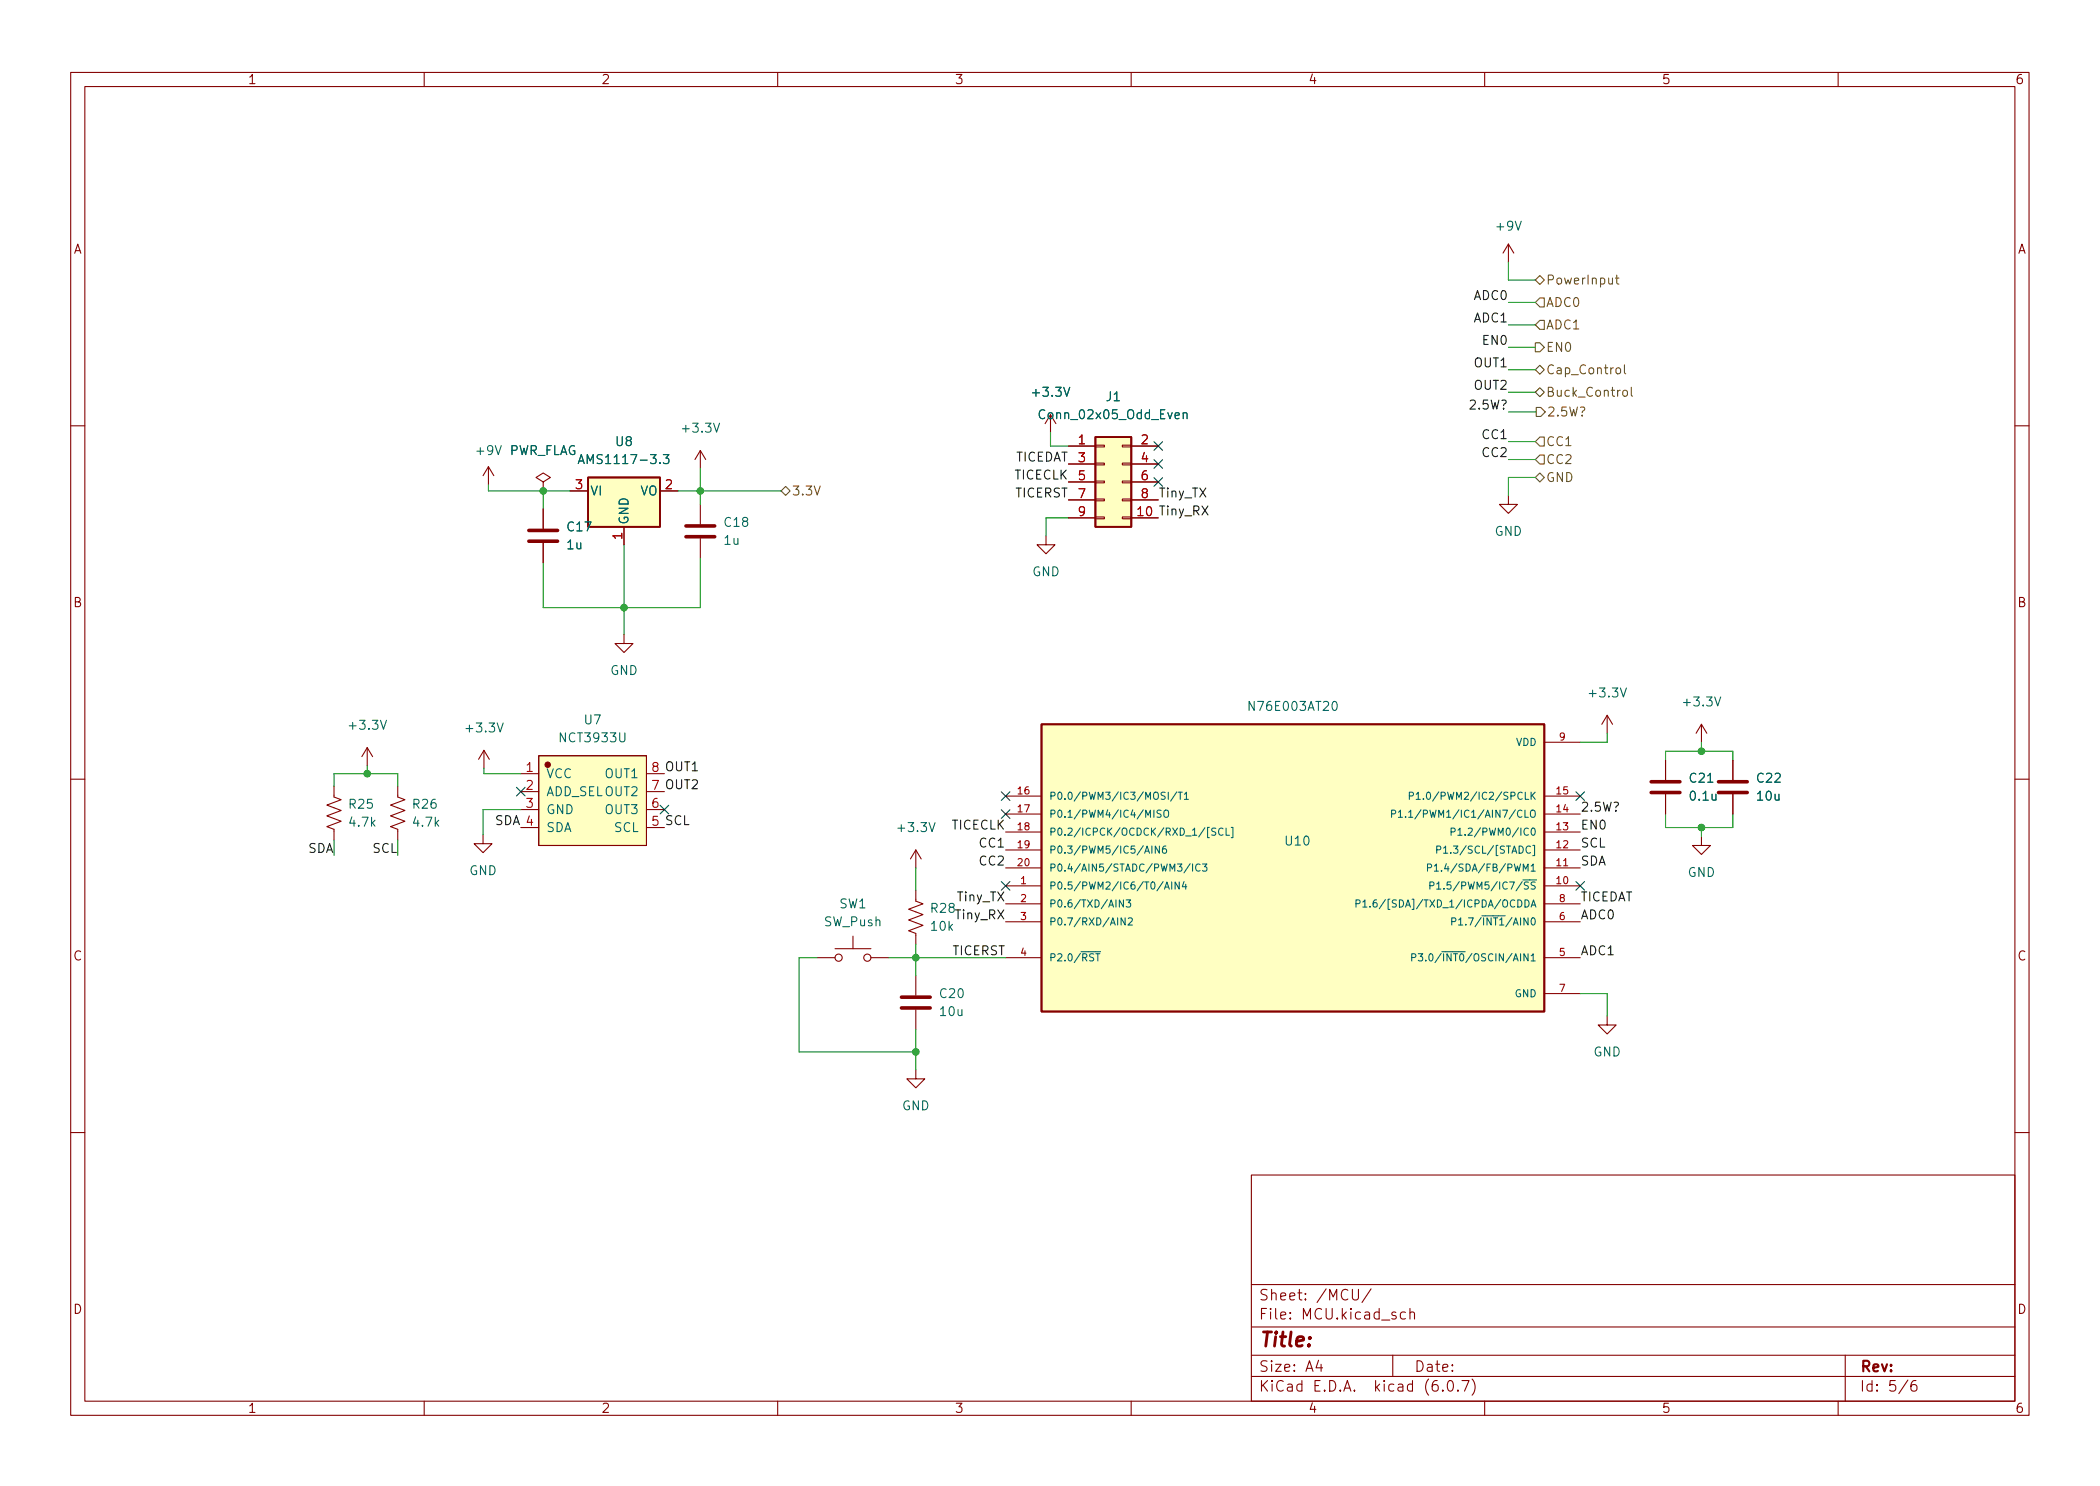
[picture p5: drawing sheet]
<svg xmlns="http://www.w3.org/2000/svg" width="297mm" height="210mm" viewBox="0 0 297 210" stroke-linecap="round" stroke-linejoin="round" font-family="sans-serif">
<g fill="none" stroke="#840000" stroke-width=".15">
<path d="M10 10.2h277v190.1h-277zM12 12.2h273v186.1h-273zM60 10.2v2M110 10.2v2M160 10.2v2M210 10.2v2M260 10.2v2M213.4 34.5l-.8 1.3M213.4 34.5v2.6M213.4 34.5l.7 1.3M148.6 58.7v2.5M10 60.2h2"/>
<path d="M69.1 66l-.8 1.3M69.1 66v2.6M69.1 66l.7 1.3M76.8 68.2l1.1-.6-1.1-.7-1 .7 1 .6v1.3M76.8 69.5h.1M76.8 72v2.8M76.8 76.8v2.8M80.6 69.5h2.6M88.3 74.5v2.6M93.3 69.5h2.6M99.1 63.7l-.8 1.3M99.1 63.7v2.6"/>
<path d="M99.1 71.4v2.8M99.1 76.2v2.8M99.1 63.7l.7 1.3M148 75.8v1.3h1.2l-1.2 1.3-1.3-1.3h1.3M151.1 63.1h3.8M151.1 73.3h3.8M151.1 65.7h3.8M151.1 68.2h3.8M151.1 70.7h3.8M154.9 73.1h1.3v.3h-1.3zM154.9 70.6h1.3v.3h-1.3zM154.9 68.1h1.3v.2h-1.3z"/>
<path d="M154.9 65.5h1.3v.3h-1.3zM154.9 63h1.3v.2h-1.3zM158.7 73.1h1.3v.3h-1.3zM158.7 70.6h1.3v.3h-1.3zM158.7 68.1h1.3v.2h-1.3zM158.7 65.5h1.3v.3h-1.3zM158.7 63h1.3v.2h-1.3zM160 63.1h3.8M160 73.3h3.8M160 65.7h3.8M160 68.2h3.8M160 70.7h3.8"/>
<path d="M213.4 70.1v1.3h1.2l-1.2 1.2-1.3-1.2h1.3M285 60.2h2M88.3 89.8v1.3h1.2l-1.2 1.2-1.3-1.2h1.3M10 110.2h2M47.2 111.2v1.6l1.1 .4-2.1 .7 2.1 .8-2.1 .7 2.1 .8-2.1 .8 1 .3v1.6M51.9 105.8l-.7 1.3M51.9 105.8v2.5M51.9 105.8l.8 1.3M56.3 111.2v1.6l1 .4-2.1 .7 2.1 .8-2.1 .7 2.1 .8-2.1 .8 1.1 .3v1.6M68.3 118.1v1.3h1.3l-1.3 1.2-1.2-1.2h1.2M68.5 106.2l-.8 1.2M68.5 106.2v2.5"/>
<path d="M68.5 106.2l.7 1.2M73.7 109.5h2.5M73.7 112h2.5M73.7 114.5h2.5M73.7 117.1h2.5M76.2 106.9h15.2v12.7h-15.2zM91.4 109.5h2.6M91.4 112h2.6M91.4 114.5h2.6M91.4 117.1h2.6M142.2 117.7h5.1M142.2 115.2h5.1"/>
<path d="M142.2 112.6h5.1M218.4 117.7h5.1M218.4 115.2h5.1M218.4 112.6h5.1M218.4 105h5.1M227.3 101.2l-.7 1.3M227.3 101.2v2.6M227.3 101.2l.8 1.3M235.6 107.6v2.8M235.6 112.4v2.8M240.7 118.4v1.2h1.2l-1.2 1.3-1.3-1.3h1.3M240.7 102.5l-.8 1.3"/>
<path d="M240.7 102.5v2.5M240.7 102.5l.7 1.3M245.1 107.6v2.8M245.1 112.4v2.8M285 110.2h2M115.6 135.5h2.5M118.1 134.2h5.1M120.6 132.5v1.7M123.2 135.5h2.5M129.5 126v1.5l1.1 .4-2.1 .7 2.1 .8-2.1 .8 2.1 .7-2.1 .8 1 .4v1.5M129.5 120.3v2.5M129.5 138v2.8"/>
<path d="M129.5 120.3l-.7 1.2M129.5 120.3l.8 1.2M142.2 125.3h5.1M142.2 122.8h5.1M142.2 120.3h5.1M142.2 127.9h5.1M142.2 130.4h5.1M142.2 135.5h5.1M218.4 125.3h5.1M218.4 122.8h5.1M218.4 120.3h5.1M218.4 127.9h5.1"/>
<path d="M218.4 130.4h5.1M218.4 135.5h5.1M129.5 151.4v1.2h1.3l-1.3 1.3-1.2-1.3h1.2M129.5 142.9v2.8M218.4 140.6h5.1M227.3 143.8v1.2h1.3l-1.3 1.3-1.2-1.3h1.2M10 160.2h2M177 166.3h108v32h-108zM285 160.2h2M60 198.3v2M110 198.3v2M160 198.3v2"/>
<path d="M177 194.8h108M177 191.8h108M177 187.8h108M177 181.8h108M186.5 192.5l-.4 1h1M186.9 193v1M191.3 182.4v1.2l.3 .3h.4l.1-.3v-1.2M193.9 182.4l-1.3 1.9M197 191.8v3M198.8 185.7l-.4-.1-.3 .3v.4l.1 .3h.2h.4M199.4 185.8a.37 .37 0 0 1 .7 0v.8M199.4 185.1v1.5"/>
<path d="M204.1 196.7v.1h-.1l.1-.1v.1M204.9 195.4a.36 .36 0 0 1 .6 .2 .77 .77 0 0 1-.4 1.2 1 1 0 0 1-.2-1.4zM206.2 196.7l.1 .1h-.1h-.1l.1-.1v.1M206.8 195.3h1l-.7 1.5M208.2 195.1a1.72 1.72 0 0 1 0 2.3M210 198.3v2M260 198.3v2M261 191.8v6.5M269.9 195.3l-1.3 1.9M271 195.3a.6 .6 0 0 0-.7 .7v.5l.1 .3h.5l.2-.1 .1-.5-.2-.2-.4-.1-.3 .3"/>
<circle cx="118.6" cy="135.5" r=".51"/>
<circle cx="122.7" cy="135.5" r=".51"/>
</g>
<g fill="#ffffc2" stroke="#ffffc2" stroke-width=".14">
<path d="M76.2 106.9h15.2v12.7h-15.2z"/>
<path d="M83.2 67.6h10.1v6.9h-10.1z"/>
<path d="M154.9 61.8h5.1v12.7h-5.1z"/>
<path d="M147.3 102.5h71.1v40.6h-71.1z"/>
</g>
<circle cx="77.5" cy="108.2" r=".38" fill="#840000" stroke="#840000" stroke-width=".15"/>
<path d="M83.2 67.6h10.1v6.9h-10.1zM154.9 61.8h5.1v12.7h-5.1zM147.3 102.5h71.1v40.6h-71.1z" fill="none" stroke="#840000" stroke-width=".25"/>
<g fill="none" stroke="#006464" stroke-width=".15">
<path d="M167.4 58.5l.1-.1 .4 .1v.7M167.4 58.4v.8M67.5 63.8h.9M67.9 63.4v.9M69.7 63.6l-.2 .2h-.4l-.1-.2v-.3l.1-.2h.4l.1 .1a.84 .84 0 0 1-.3 1.1h-.2M70.1 63.1l.4 1.2 .4-1.2M81.8 65.6l.4-1.3 .4 1.3M81.9 65.2h.6M93.8 64.3h.8l-.4 .5 .4 .1v.6l-.2 .1h-.4l-.2-.1M162.9 119.7v1M163.2 114.6v1M164 119.7v1l-.6-1v1"/>
<path d="M164.2 114.7l-.4-.1-.1 .1v.3l.4 .2 .1 .2-.2 .2h-.3M164.7 114.8l.2-.2a.34 .34 0 0 1 .4 .4v.3a.34 .34 0 0 1-.3 .4 .34 .34 0 0 1-.4-.4zM164.8 112.1h-.4l-.2 .2 .1 .2 .5 .2v.3l-.2 .1h-.4M164.9 119.7l-.3 .1a.68 .68 0 0 0 0 .9l.4-.1v-.3l-.2-.2h-.2l-.2 .2M165.2 112.1v1M166.5 112l-.9 1.3M166.7 112.1h.5M166.9 112.1v1M167.5 112.4l.3-.3v1M167.5 113.1h.6M171.1 117.1h-.3v1.4h.3M172 117.2h-.4l-.2 .1v.3l.5 .1 .1 .3-.2 .2-.4-.1"/>
<path d="M173 117.3a.48 .48 0 0 0-.7 .3 .48 .48 0 0 0 .5 .6l.2-.1M173.4 117.2v1h.5M174.2 117.1h.2v1.4h-.2M196.8 115.2l.5-.1 .1-.1v-.3l-.6-.1v1M197.8 114.9l.3-.3v1M197.8 115.6h.6M198.8 115.5v.1M199.3 114.9l.2-.3v1M199.3 115.6h.5M199.4 112.6h.4l.1-.2v-.2l-.5-.1v1M200.3 112.4l.3-.3v1M200.3 113.1h.6"/>
<path d="M201.3 113v.1M204.2 120l.3-.3v1M205.3 117.7h.4l.1-.2v-.2l-.5-.1v1M206.2 117.5l.3-.3v1M206.2 118.2h.6M158.9 127.3v1l-.6-1v1M159.2 129.9v1l-.6-1v1M159.3 127.3h.6l-.3 .4 .3 .1v.4l-.2 .1-.4-.1M159.6 130l.4-.1 .2 .3-.7 .7h.7M161.9 120.7l.3-1 .4 1M162 120.4h.5M164.5 124.7l-.8 1.3"/>
<path d="M164.7 125.8l.4-1 .3 1M164.8 125.5h.5M165.7 124.8v1M166.8 124.8v1l-.6-1v1M167.5 124.7l-.3 .8h.7M167.7 125.1v.7M168.3 122.2l-.8 1.3M168.7 122.2v1.1M169.7 122.3a.48 .48 0 0 0-.6 .4 .48 .48 0 0 0 .5 .6l.1-.1M170.1 122.2h.6l-.3 .4 .3 .1v.5l-.2 .1-.4-.1M191.8 127.9l.5-.1 .1-.1-.1-.3-.5-.1v1M192.8 127.6l.3-.3v1"/>
<path d="M192.8 128.3h.6M193.8 128.2v.1M194.7 127.3l-.3 .1a.68 .68 0 0 0 0 .9l.4-.1v-.3l-.2-.2h-.2l-.2 .2M199.7 135.5l.5-.1 .1-.1-.1-.3-.5-.1v1.1M200.6 134.9h.6l-.3 .4 .3 .1v.5l-.2 .1-.4-.1M201.9 122.8l.5-.1 .1-.1-.1-.3-.5-.1v1.1M202.3 125.3h.4l.1-.2v-.2l-.5-.1v1M202.9 122.5l.3-.3v1.1M202.9 123.3h.6M203.2 125.1l.3-.3v1M203.2 120.2h.5l.1-.2v-.2l-.6-.1v1M203.2 125.8h.6"/>
<path d="M204.2 120.7h.6M205.3 130.4h.5l.1-.2v-.2l-.6-.1v1"/>
</g>
<path d="M74.8 76.6h4.1M74.8 75.1h4.1M97 75.9h4.1M97 74.4h4.1M233.6 112.1h4M233.6 110.6h4M243.1 112.1h4M243.1 110.6h4M127.5 142.6h4.1M127.5 141.1h4.1" fill="none" stroke="#840000" stroke-width=".51"/>
<g fill="none" stroke="#725600" stroke-width=".15">
<path d="M217.2 39.6l.6-.6 .6 .6-.6 .7zM228.5 39.3h.5M228.7 38.9v1.1v.1l.3 .1M217.2 48.5h.6l.6 .6-.6 .7h-.6zM217.2 55.5l.6-.6 .6 .6-.6 .6zM217.3 57.7h.6l.7 .6-.7 .6h-.6zM217.8 51.7l.6 .6-.6 .7-.6-.7zM217.8 45.3h.6v1.3h-.6l-.6-.6zM217.8 42.2h.6v1.2h-.6l-.6-.6zM228.7 52.1l.3-.1 .2 .3v.4l-.2 .2-.3-.1-.1-.1v-.4zM229.7 55.3l.3-.1 .2 .3v.3l-.2 .3-.3-.1-.2-.2v-.3zM229.8 51.6v1.1l.2 .2"/>
<path d="M230.7 54.8v1.1l.2 .2M110.5 69.5l.6-.7 .7 .7-.7 .6zM217.2 67.6l.6-.7 .6 .7-.6 .6zM217.8 61.8h.6v1.3h-.6l-.6-.6zM217.8 64.4h.6v1.3h-.6l-.6-.7z"/>
</g>
<g fill="none" stroke="#009600" stroke-width=".15">
<path d="M213.4 37.1v2.5h3.8M213.4 55.5h3.8M213.4 52.3h3.8M213.4 58.3h3.9M213.4 49.1h3.8M213.4 46h3.8M213.4 42.8h3.8M69.1 68.6v.9h11.5M76.8 69.5v2.5M88.3 77.1v12.7M95.9 69.5h14.6M99.1 66.3v5.1"/>
<path d="M99.1 79v7h-22.3v-6.4M148.6 61.2v1.9h2.5M151.1 73.3h-3.1v2.5M213.4 62.5h3.8M213.4 65h3.8M217.2 67.6h-3.8v2.5M47.2 111.2v-1.7h9.1v1.7M51.9 108.3v1.2M68.5 108.7v.8h5.2M73.7 114.5h-5.4v3.6M227.3 103.8v1.2h-3.8M235.6 107.6v-1.3h9.5v1.3"/>
<path d="M235.6 115.2v1.9h9.5v-1.9M240.7 105v1.3M240.7 117.1v1.3M115.6 135.5h-2.6v13.3h16.5M125.7 135.5h16.5M129.5 122.8v3.2M129.5 133.6v4.4M129.5 145.7v5.7M223.5 140.6h3.8v3.2"/>
</g>
<g fill="none" stroke="#000084" stroke-width=".15">
<path d="M163.2 62.5l1.2 1.2M163.2 65l1.2 1.3M163.2 67.6l1.2 1.2M164.4 62.5l-1.2 1.2M164.4 65l-1.2 1.3M164.4 67.6l-1.2 1.2M73.1 111.4l1.2 1.2M74.3 111.4l-1.2 1.2M93.4 113.9l1.2 1.3M94.6 113.9l-1.2 1.3M141.6 112l1.2 1.3M141.6 114.6l1.2 1.2"/>
<path d="M142.8 112l-1.2 1.3M142.8 114.6l-1.2 1.2M222.9 112l1.2 1.3M224.1 112l-1.2 1.3M141.6 124.7l1.2 1.3M142.8 124.7l-1.2 1.3M222.9 124.7l1.2 1.3M224.1 124.7l-1.2 1.3"/>
</g>
<g fill="#009600" stroke="#009600" stroke-width=".15">
<circle cx="240.7" cy="117.1" r=".46"/>
<circle cx="240.7" cy="106.3" r=".46"/>
<circle cx="51.9" cy="109.5" r=".46"/>
<circle cx="88.3" cy="86" r=".46"/>
<circle cx="76.8" cy="69.5" r=".46"/>
<circle cx="129.5" cy="148.8" r=".46"/>
<circle cx="129.5" cy="135.5" r=".46"/>
<circle cx="99.1" cy="69.5" r=".46"/>
</g>
<text font-size="2.8" fill="#840000" x="178" y="190.6">Title:</text>
<g font-size="2.1" fill="#840000">
<text x="178" y="184">Sheet: /MCU/</text>
<text x="178" y="186.7">File: MCU.kicad_sch</text>
<text x="178" y="196.9">KiCad E.D.A. kicad (6.0.7)</text>
<text x="178" y="194.1">Size: A4</text>
<text x="200" y="194.1">Date:</text>
<text x="263" y="194.1">Rev:</text>
<text x="263" y="196.9">Id: 5/6</text>
</g>
<g font-size="1.8" fill="#840000">
<text x="35" y="11.9">1</text>
<text x="85" y="11.9">2</text>
<text x="135" y="11.9">3</text>
<text x="185" y="11.9">4</text>
<text x="235" y="11.9">5</text>
<text x="285" y="11.9">6</text>
<text x="10.3" y="35.9">A</text>
<text x="285.3" y="35.9">A</text>
<text x="10.3" y="85.9">B</text>
<text x="285.3" y="85.9">B</text>
<text x="10.3" y="135.9">C</text>
<text x="285.3" y="135.9">C</text>
<text x="10.3" y="185.9">D</text>
<text x="285.3" y="185.9">D</text>
<text x="35" y="199.9">1</text>
<text x="85" y="199.9">2</text>
<text x="135" y="199.9">3</text>
<text x="185" y="199.9">4</text>
<text x="235" y="199.9">5</text>
<text x="285" y="199.9">6</text>
</g>
<g font-size="1.8" fill="#006464">
<text x="211.8" y="32.6">+9V</text>
<text x="146.3" y="56.1">+3.3V</text>
<text x="147.4" y="59.3">Conn_02x05_Odd_Even</text>
<text x="156.5" y="56.8">J1</text>
<text x="71.9" y="64.4">PWR_FLAG</text>
<text x="82.8" y="65.7">AMS1117-3.3</text>
<text x="87.1" y="63.1">U8</text>
<text x="96.7" y="61.2">+3.3V</text>
<text x="83.4" y="70.1">VI</text>
<text x="90.5" y="70.1">VO</text>
<text x="80.2" y="77.7">1u</text>
<text x="80.3" y="75.2">C17</text>
<text x="88.9" y="74.3" transform="rotate(-90 88.9 74.3)">GND</text>
<text x="102.5" y="77.1">1u</text>
<text x="102.5" y="74.5">C18</text>
<text x="211.4" y="75.8">GND</text>
<text x="146" y="81.5">GND</text>
<text x="86.3" y="95.5">GND</text>
<text x="177" y="100.6">N76E003AT20</text>
<text x="225" y="98.7">+3.3V</text>
<text x="238.3" y="99.9">+3.3V</text>
<text x="49.6" y="103.2">+3.3V</text>
<text x="66.1" y="103.6">+3.3V</text>
<text x="79.4" y="105">NCT3933U</text>
<text x="82.7" y="102.5">U7</text>
<text x="77.2" y="110.1">VCC</text>
<text x="77.2" y="112.6">ADD_SEL OUT2</text>
<text x="85.7" y="110.1">OUT1</text>
<text x="239.1" y="110.7">C21</text>
<text x="239.2" y="113.3">0.1u</text>
<text x="248.6" y="110.7">C22</text>
<text x="248.6" y="113.3">10u</text>
<text x="49.5" y="114.4">R25</text>
<text x="49.5" y="117">4.7k</text>
<text x="58.5" y="114.4">R26</text>
<text x="58.6" y="117">4.7k</text>
<text x="77.2" y="115.2">GND</text>
<text x="77.2" y="117.7">SDA</text>
<text x="85.7" y="115.2">OUT3</text>
<text x="86.9" y="117.7">SCL</text>
<text x="127.2" y="117.7">+3.3V</text>
<text x="181.9" y="119.6">U10</text>
<text x="66.4" y="123.8">GND</text>
<text x="238.7" y="124.1">GND</text>
<text x="116.6" y="131.1">SW_Push</text>
<text x="118.7" y="128.5">SW1</text>
<text x="131.7" y="129.2">R28</text>
<text x="131.8" y="131.7">10k</text>
<text x="133" y="141.2">C20</text>
<text x="133.1" y="143.8">10u</text>
<text x="225.4" y="149.5">GND</text>
<text x="127.6" y="157.1">GND</text>
</g>
<g font-size="1.8" fill="#725600">
<text x="218.6" y="40.3">PowerInput</text>
<text x="218.6" y="46.6">ADC1</text>
<text x="218.6" y="43.4">ADC0</text>
<text x="218.6" y="53">Cap_Control</text>
<text x="218.6" y="49.8">EN0</text>
<text x="218.6" y="56.1">Buck_Control</text>
<text x="218.8" y="58.9">2.5W?</text>
<text x="218.6" y="63.1">CC1</text>
<text x="218.6" y="65.7">CC2</text>
<text x="112" y="70.1">3.3V</text>
<text x="218.6" y="68.2">GND</text>
</g>
<g font-size="1.8" fill="#0f0f0f">
<text x="208.5" y="45.6">ADC1</text>
<text x="208.5" y="42.4">ADC0</text>
<text x="208.6" y="52">OUT1</text>
<text x="209.9" y="48.8">EN0</text>
<text x="208.2" y="57.9">2.5W?</text>
<text x="208.6" y="55.1">OUT2</text>
<text x="143.5" y="65.3">TICEDAT</text>
<text x="209.8" y="62.1">CC1</text>
<text x="209.8" y="64.7">CC2</text>
<text x="143.5" y="67.8">TICECLK</text>
<text x="143.6" y="70.4">TICERST</text>
<text x="163.8" y="70.4">Tiny_TX</text>
<text x="160.9" y="73">10 Tiny_RX</text>
<text x="92.2" y="111.8">7 OUT2</text>
<text x="92.2" y="109.2">8 OUT1</text>
<text x="69.9" y="116.7">SDA 4</text>
<text x="92.2" y="116.8">5 SCL</text>
<text x="134.6" y="117.4">TICECLK</text>
<text x="138.7" y="119.9">CC1</text>
<text x="223.5" y="119.9">SCL</text>
<text x="223.5" y="117.4">EN0</text>
<text x="223.5" y="114.8">2.5W?</text>
<text x="138.7" y="122.5">CC2</text>
<text x="223.5" y="122.5">SDA</text>
<text x="135.2" y="130.1">Tiny_RX</text>
<text x="135.4" y="127.5">Tiny_TX</text>
<text x="223.5" y="130.1">ADC0</text>
<text x="223.5" y="127.5">TICEDAT</text>
<text x="134.7" y="135.2">TICERST</text>
<text x="223.5" y="135.2">ADC1</text>
</g>
<g font-size="1.8" fill="#a90000">
<text x="152.5" y="62.9">1</text>
<text x="152.5" y="65.4">3</text>
<text x="161.4" y="62.9">2</text>
<text x="161.4" y="65.4">4</text>
<text x="81.4" y="69.2">3</text>
<text x="94.1" y="69.2">2</text>
<text x="152.5" y="67.9">5</text>
<text x="152.5" y="70.5">7</text>
<text x="161.4" y="67.9">6</text>
<text x="161.4" y="70.5">8</text>
<text x="88" y="76.3" transform="rotate(-90 88 76.3)">1</text>
<text x="152.5" y="73">9</text>
<text x="160.9" y="73">10</text>
<text x="74.4" y="109.2">1</text>
<text x="74.4" y="111.8">2</text>
<text x="74.4" y="114.3">3</text>
<text x="92.2" y="114.3">6</text>
</g>
<g font-size="1.8" fill="#009600">
<text x="43.5" y="120.7">SDA</text>
<text x="52.7" y="120.7">SCL</text>
</g>
<g font-size="1.4" fill="#006464">
<text x="214.4" y="105.5">VDD</text>
<text x="148.3" y="113.2">P0.0/PWM3/IC3/MOSI/T1</text>
<text x="202.1" y="113.2">P1.0/PWM2/IC2/SPCLK</text>
<text x="148.3" y="115.7">P0.1/PWM4/IC4/MISO</text>
<text x="148.3" y="118.2">P0.2/ICPCK/OCDCK/RXD_1/[SCL]</text>
<text x="200.3" y="115.7">P1.1/PWM1/IC1/AIN7/CLO</text>
<text x="207.3" y="118.2">P1.2/PWM0/IC0</text>
<text x="148.3" y="125.9">P0.5/PWM2/IC6/T0/AIN4</text>
<text x="148.3" y="120.8">P0.3/PWM5/IC5/AIN6</text>
<text x="148.3" y="123.3">P0.4/AIN5/STADC/PWM3/IC3</text>
<text x="203.9" y="125.9">P1.5/PWM5/IC7/~{SS}</text>
<text x="204.2" y="123.3">P1.4/SDA/FB/PWM1</text>
<text x="205.1" y="120.8">P1.3/SCL/[STADC]</text>
<text x="148.3" y="128.4">P0.6/TXD/AIN3</text>
<text x="148.3" y="130.9">P0.7/RXD/AIN2</text>
<text x="195" y="128.4">P1.6/[SDA]/TXD_1/ICPDA/OCDDA</text>
<text x="206.3" y="130.9">P1.7/~{INT1}/AIN0</text>
<text x="148.3" y="136">P2.0/~{RST}</text>
<text x="201.5" y="136">P3.0/~{INT0}/OSCIN/AIN1</text>
<text x="214.3" y="141.1">GND</text>
</g>
<g font-size="1.4" fill="#a90000">
<text x="220.6" y="104.8">9</text>
<text x="144" y="112.4">16</text>
<text x="220.2" y="112.4">15</text>
<text x="144" y="114.9">17</text>
<text x="144" y="117.5">18</text>
<text x="220.2" y="117.5">13</text>
<text x="220.2" y="114.9">14</text>
<text x="144" y="120">19</text>
<text x="144" y="122.5">20</text>
<text x="144.4" y="125.1">1</text>
<text x="220.2" y="125.1">10</text>
<text x="220.2" y="122.5">11</text>
<text x="220.2" y="120">12</text>
<text x="144.4" y="127.6">2</text>
<text x="144.4" y="130.2">3</text>
<text x="220.6" y="130.2">6</text>
<text x="220.6" y="127.6">8</text>
<text x="144.4" y="135.2">4</text>
<text x="220.6" y="135.2">5</text>
<text x="220.6" y="140.3">7</text>
</g>
</svg>
